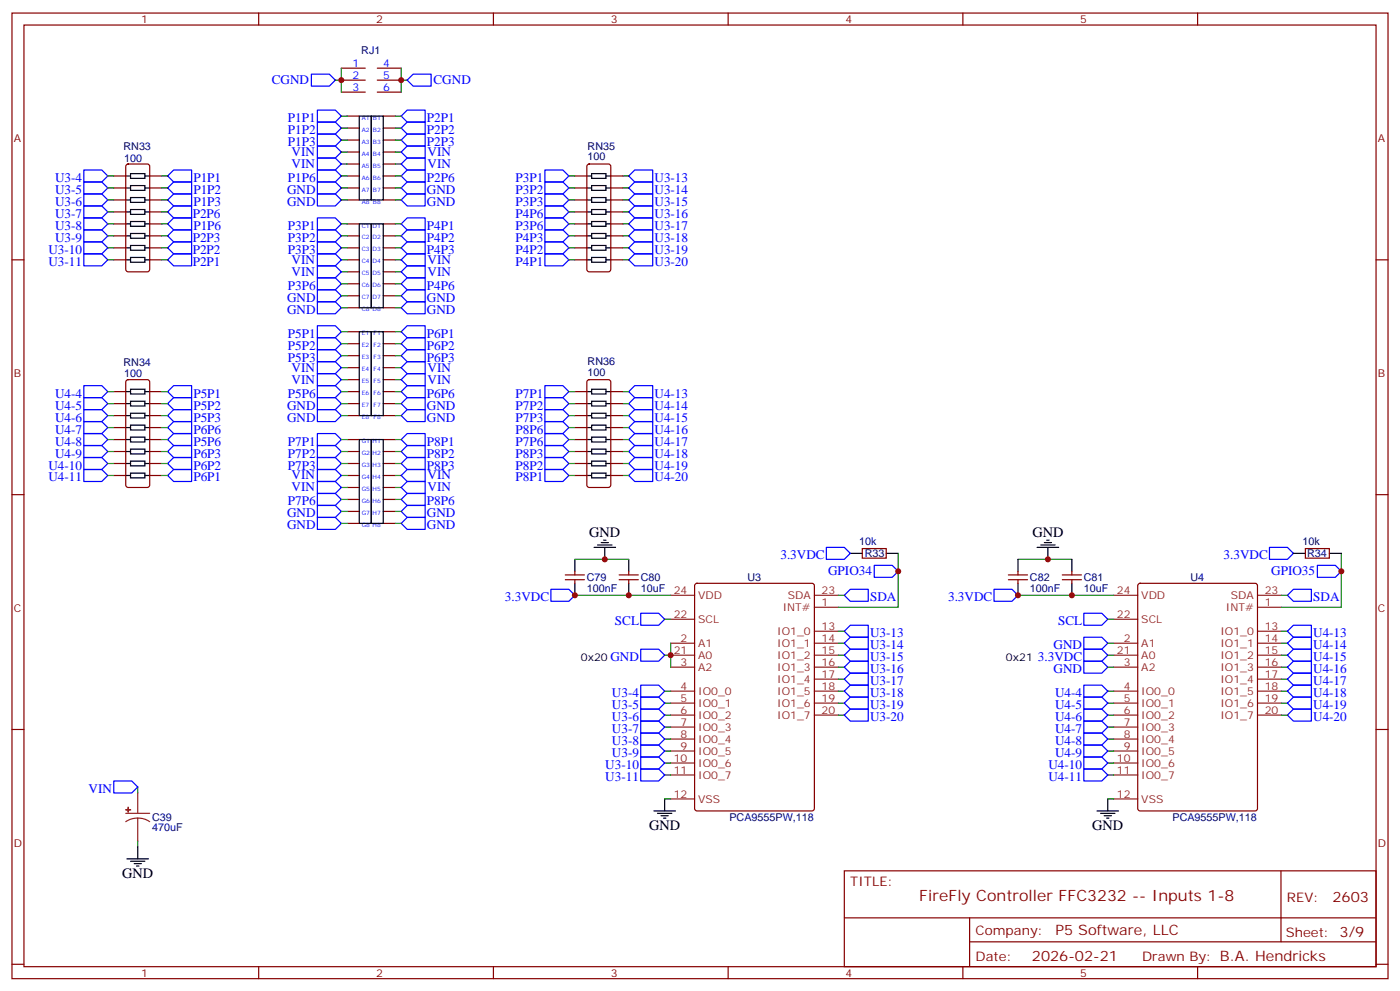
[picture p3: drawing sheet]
<svg xmlns="http://www.w3.org/2000/svg" width="412mm" height="292mm" viewBox="0 0 412 292" stroke-linecap="round" stroke-linejoin="round" font-family="sans-serif">
<g fill="none" stroke="#870000" stroke-width=".35">
<path d="M3.5 3.8h405.4v284.4h-405.4zM7.1 7.4h398.2v277.3h-398.2zM76.2 3.8v3.6M145.3 3.8v3.6M214.5 3.8v3.6M283.6 3.8v3.6M352.8 3.8v3.6M100.5 20.1h7.1M100.5 23.6h7.1M100.5 27.1h7.1M102.3 37.7h3.5M102.3 34.2h3.5"/>
<path d="M111.1 20.1h7.1M111.1 23.6h7.1M111.1 27.1h7.1M112.9 37.7h3.5M112.9 34.2h3.5M33.5 58.9h3.5M33.5 55.4h3.5M33.5 51.8h3.5M37.3 48.5l.4-.2h5.7l.5 .2 .2 .5v30.3l-.2 .5-.5 .2h-5.7l-.5-.2-.2-.5v-30.3zM44.1 58.9h3.5M44.1 55.4h3.5M44.1 51.8h3.5"/>
<path d="M102.3 58.9h3.5M102.3 55.4h3.5M102.3 51.8h3.5M102.3 48.3h3.5M102.3 44.8h3.5M102.3 41.2h3.5M112.9 58.9h3.5M112.9 55.4h3.5M112.9 51.8h3.5M112.9 48.3h3.5M112.9 44.8h3.5M112.9 41.2h3.5"/>
<path d="M169.3 58.9h3.6M169.3 55.4h3.6M169.3 51.8h3.6M173.1 48.5l.5-.2h5.6l.5 .2 .2 .5v30.3l-.2 .5-.5 .2h-5.6l-.5-.2-.2-.5v-30.3zM179.9 58.9h3.5M179.9 55.4h3.5M179.9 51.8h3.5M3.5 76.5h3.6M33.5 76.5h3.5M33.5 73h3.5M33.5 69.5h3.5M33.5 65.9h3.5"/>
<path d="M33.5 62.4h3.5M44.1 76.5h3.5M44.1 73h3.5M44.1 69.5h3.5M44.1 65.9h3.5M44.1 62.4h3.5M102.3 76.5h3.5M102.3 73h3.5M102.3 69.5h3.5M102.3 65.9h3.5M112.9 76.5h3.5M112.9 73h3.5"/>
<path d="M112.9 69.5h3.5M112.9 65.9h3.5M169.3 76.5h3.6M169.3 73h3.6M169.3 69.5h3.6M169.3 65.9h3.6M169.3 62.4h3.6M179.9 76.5h3.5M179.9 73h3.5M179.9 69.5h3.5M179.9 65.9h3.5M179.9 62.4h3.5"/>
<path d="M405.3 76.5h3.6M102.3 90.6h3.5M102.3 87.1h3.5M102.3 83.6h3.5M102.3 80h3.5M102.3 97.7h3.5M112.9 90.6h3.5M112.9 87.1h3.5M112.9 83.6h3.5M112.9 80h3.5M112.9 97.7h3.5M33.5 118.9h3.5"/>
<path d="M33.5 115.3h3.5M37.3 112l.4-.2h5.7l.5 .2 .2 .5v30.3l-.2 .5-.5 .2h-5.7l-.5-.2-.2-.5v-30.3zM44.1 118.9h3.5M44.1 115.3h3.5M102.3 118.9h3.5M102.3 115.3h3.5M102.3 111.8h3.5M102.3 108.3h3.5M102.3 104.7h3.5M102.3 101.2h3.5M112.9 118.9h3.5M112.9 115.3h3.5"/>
<path d="M112.9 111.8h3.5M112.9 108.3h3.5M112.9 104.7h3.5M112.9 101.2h3.5M169.3 118.9h3.6M169.3 115.3h3.6M173.1 112l.5-.2h5.6l.5 .2 .2 .5v30.3l-.2 .5-.5 .2h-5.6l-.5-.2-.2-.5v-30.3zM179.9 118.9h3.5M179.9 115.3h3.5M33.5 122.4h3.5M33.5 136.5h3.5M33.5 133h3.5"/>
<path d="M33.5 129.4h3.5M33.5 125.9h3.5M44.1 122.4h3.5M44.1 136.5h3.5M44.1 133h3.5M44.1 129.4h3.5M44.1 125.9h3.5M102.3 122.4h3.5M102.3 136.5h3.5M102.3 133h3.5M102.3 129.4h3.5M112.9 122.4h3.5"/>
<path d="M112.9 136.5h3.5M112.9 133h3.5M112.9 129.4h3.5M169.3 122.4h3.6M169.3 136.5h3.6M169.3 133h3.6M169.3 129.4h3.6M169.3 125.9h3.6M179.9 122.4h3.5M179.9 136.5h3.5M179.9 133h3.5M179.9 129.4h3.5"/>
<path d="M179.9 125.9h3.5M3.5 145.7h3.6M33.5 140h3.5M44.1 140h3.5M102.3 154.1h3.5M102.3 150.6h3.5M102.3 147.1h3.5M102.3 143.5h3.5M102.3 140h3.5M112.9 154.1h3.5M112.9 150.6h3.5M112.9 147.1h3.5"/>
<path d="M112.9 143.5h3.5M112.9 140h3.5M169.3 140h3.6M179.9 140h3.5M405.3 145.7h3.6M166.5 169.3h5.7M166.5 170.7h5.7M169.3 168.2v1.1M169.3 170.7v1.1M182.4 169.3h5.6M182.4 170.7h5.6M185.2 168.2v1.1"/>
<path d="M185.2 170.7v1.1M204.8 172l.5-.2h33.9l.6 .4 .1 65.9-.5 .6-34.1 .1-.6-.5-.1-65.8zM254 161.5h7.1v2.9h-7.1zM297 169.3h5.7M297 170.7h5.7M299.9 168.2v1.1M299.9 170.7v1.1M312.9 169.3h5.7M312.9 170.7h5.7M315.7 168.2v1.1M315.7 170.7v1.1M335.4 172l.4-.2h33.9l.7 .4v65.9l-.4 .6-34.2 .1-.6-.5-.1-65.8z"/>
<path d="M384.5 161.5h7.1v2.9h-7.1zM3.5 214.8h3.6M405.3 214.8h3.6M248.7 256.4h156.6v28.3h-156.6zM377.3 256.5v20.8M248.7 270.3h156.5M285.6 277.3h119.6M285.6 270.3v14.1M3.5 284h3.6M76.2 284.7v3.5M145.3 284.7v3.5M214.5 284.7v3.5"/>
<path d="M283.6 284.7v3.5M352.8 284.7v3.5M405.3 284h3.6"/>
</g>
<g fill="none" stroke="#8c2424" stroke-width=".35">
<path d="M197.6 175.3h7M239.9 175.3h7M239.9 178.8h7M328.1 175.3h7M370.4 175.3h7.1M370.4 178.8h7.1M197.6 182.4h7M197.6 189.4h7M197.6 192.9h7M197.6 196.5h7M239.9 189.4h7M239.9 192.9h7"/>
<path d="M239.9 196.5h7M239.9 185.9h7M239.9 200h7M328.1 182.4h7M328.1 189.4h7M328.1 192.9h7M328.1 196.5h7M370.4 189.4h7.1M370.4 192.9h7.1M370.4 196.5h7.1M370.4 185.9h7.1M370.4 200h7.1"/>
<path d="M197.6 203.5h7M197.6 207h7M197.6 210.6h7M197.6 214.1h7M197.6 217.6h7M239.9 203.5h7M239.9 207h7M239.9 210.6h7M328.1 203.5h7M328.1 207h7M328.1 210.6h7M328.1 214.1h7"/>
<path d="M328.1 217.6h7M370.4 203.5h7.1M370.4 207h7.1M370.4 210.6h7.1M37 239.5h7.1M40.6 233.5v6M197.6 221.2h7M197.6 224.7h7M197.6 228.2h7M197.6 235.3h7M328.1 221.2h7M328.1 224.7h7"/>
<path d="M328.1 228.2h7M328.1 235.3h7M40.6 240.9l1.8 .2 1.7 .9M40.6 240.9l-1.9 .3-1.7 .8M40.6 240.9v6.7"/>
</g>
<g fill="none" stroke="#000" stroke-width=".35">
<path d="M105.8 34.2h3.6v24.7h-3.6zM109.4 34.2h3.5v24.7h-3.5zM37 58.9h1.5M37 55.4h1.5M37 51.8h1.5M38.5 58.2h4.2v1.4h-4.2zM38.5 54.6h4.2v1.5h-4.2zM38.5 51.1h4.2v1.4h-4.2zM42.7 58.9h1.4M42.7 55.4h1.4M42.7 51.8h1.4M172.9 58.9h1.4"/>
<path d="M172.9 55.4h1.4M172.9 51.8h1.4M174.3 58.2h4.2v1.4h-4.2zM174.3 54.6h4.2v1.5h-4.2zM174.3 51.1h4.2v1.4h-4.2zM178.5 58.9h1.4M178.5 55.4h1.4M178.5 51.8h1.4M37 62.4h1.5M37 65.9h1.5M37 69.5h1.5M37 73h1.5"/>
<path d="M37 76.5h1.5M38.5 61.7h4.2v1.4h-4.2zM38.5 65.2h4.2v1.4h-4.2zM38.5 68.8h4.2v1.4h-4.2zM38.5 72.3h4.2v1.4h-4.2zM38.5 75.8h4.2v1.4h-4.2zM42.7 62.4h1.4M42.7 65.9h1.4M42.7 69.5h1.4M42.7 73h1.4M42.7 76.5h1.4M105.8 65.9h3.6v24.7h-3.6z"/>
<path d="M109.4 65.9h3.5v24.7h-3.5zM172.9 62.4h1.4M172.9 65.9h1.4M172.9 69.5h1.4M172.9 73h1.4M172.9 76.5h1.4M174.3 65.2h4.2v1.4h-4.2zM174.3 68.8h4.2v1.4h-4.2zM174.3 72.3h4.2v1.4h-4.2zM174.3 75.8h4.2v1.4h-4.2zM174.3 61.7h4.2v1.4h-4.2zM178.5 62.4h1.4"/>
<path d="M178.5 65.9h1.4M178.5 69.5h1.4M178.5 73h1.4M178.5 76.5h1.4M105.8 97.7h3.6v24.7h-3.6zM109.4 97.7h3.5v24.7h-3.5zM37 118.9h1.5M37 115.3h1.5M38.5 118.1h4.2v1.5h-4.2zM38.5 114.6h4.2v1.4h-4.2zM42.7 118.9h1.4M42.7 115.3h1.4"/>
<path d="M172.9 118.9h1.4M172.9 115.3h1.4M174.3 118.1h4.2v1.5h-4.2zM174.3 114.6h4.2v1.4h-4.2zM178.5 118.9h1.4M178.5 115.3h1.4M37 125.9h1.5M37 122.4h1.5M37 129.4h1.5M37 133h1.5M37 136.5h1.5M38.5 125.2h4.2v1.4h-4.2z"/>
<path d="M38.5 121.7h4.2v1.4h-4.2zM38.5 128.7h4.2v1.4h-4.2zM38.5 132.3h4.2v1.4h-4.2zM38.5 135.8h4.2v1.4h-4.2zM38.5 139.3h4.2v1.4h-4.2zM42.7 125.9h1.4M42.7 122.4h1.4M42.7 129.4h1.4M42.7 133h1.4M42.7 136.5h1.4M105.8 129.4h3.6v24.7h-3.6zM109.4 129.4h3.5v24.7h-3.5z"/>
<path d="M172.9 125.9h1.4M172.9 122.4h1.4M172.9 129.4h1.4M172.9 133h1.4M172.9 136.5h1.4M174.3 128.7h4.2v1.4h-4.2zM174.3 132.3h4.2v1.4h-4.2zM174.3 135.8h4.2v1.4h-4.2zM174.3 139.3h4.2v1.4h-4.2zM174.3 125.2h4.2v1.4h-4.2zM174.3 121.7h4.2v1.4h-4.2zM178.5 125.9h1.4"/>
<path d="M178.5 122.4h1.4M178.5 129.4h1.4M178.5 133h1.4M178.5 136.5h1.4M37 140h1.5M42.7 140h1.4M172.9 140h1.4M177.1 159.8h2.1M177.8 159.1h.7M178.5 140h1.4M307.6 159.8h2.1M308.3 159.1h.7"/>
<path d="M169.3 164.7v3.5M169.3 171.8v3.5M175 161.2h6.3M176 160.5h4.3M178.2 161.2v3.5M185.2 164.7v3.5M185.2 171.8v3.5M250.5 162.9h3.5M261.1 162.9h3.5M299.9 164.7v3.5M299.9 171.8v3.5M305.5 161.2h6.4"/>
<path d="M306.6 160.5h4.2M308.7 161.2v3.5M315.7 164.7v3.5M315.7 171.8v3.5M381 162.9h3.5M391.6 162.9h3.5M192.6 238.8h6.4M193.7 239.5h4.2M195.8 235.3v3.5M323.1 238.8h6.4M324.2 239.5h4.2M326.3 235.3v3.5"/>
<path d="M37.4 252.9h6.3M38.5 253.6h4.2M39.5 254.3h2.1M40.2 255h.7M40.6 249.4v3.5M194.7 240.2h2.1M195.4 240.9h.7M325.3 240.2h2.1M326 240.9h.7"/>
</g>
<g fill="none" stroke="#008700" stroke-width=".35">
<path d="M98.8 23.6h1.7M100.5 20.1v7M100.5 34.2h1.8M100.5 37.7h1.8M116.4 34.2h1.8M116.4 37.7h1.8M118.2 20.1v7M118.2 23.6h1.7M31.7 51.8h1.8M31.7 55.4h1.8M31.7 58.9h1.8M47.6 51.8h1.8"/>
<path d="M47.6 55.4h1.8M47.6 58.9h1.8M100.5 41.2h1.8M100.5 48.3h1.8M100.5 51.8h1.8M100.5 55.4h1.8M100.5 58.9h1.8M100.5 44.8h1.8M116.4 41.2h1.8M116.4 48.3h1.8M116.4 51.8h1.8M116.4 55.4h1.8"/>
<path d="M116.4 58.9h1.8M116.4 44.8h1.8M167.6 51.8h1.7M167.6 55.4h1.7M167.6 58.9h1.7M183.4 51.8h1.8M183.4 55.4h1.8M183.4 58.9h1.8M31.7 62.4h1.8M31.7 65.9h1.8M31.7 69.5h1.8M31.7 73h1.8"/>
<path d="M31.7 76.5h1.8M47.6 62.4h1.8M47.6 65.9h1.8M47.6 69.5h1.8M47.6 73h1.8M47.6 76.5h1.8M100.5 65.9h1.8M100.5 69.5h1.8M100.5 73h1.8M100.5 76.5h1.8M116.4 65.9h1.8M116.4 69.5h1.8"/>
<path d="M116.4 73h1.8M116.4 76.5h1.8M167.6 62.4h1.7M167.6 65.9h1.7M167.6 69.5h1.7M167.6 73h1.7M167.6 76.5h1.7M183.4 62.4h1.8M183.4 65.9h1.8M183.4 69.5h1.8M183.4 73h1.8M183.4 76.5h1.8"/>
<path d="M100.5 80h1.8M100.5 83.6h1.8M100.5 87.1h1.8M100.5 90.6h1.8M100.5 97.7h1.8M116.4 80h1.8M116.4 83.6h1.8M116.4 87.1h1.8M116.4 90.6h1.8M116.4 97.7h1.8M31.7 115.3h1.8M31.7 118.9h1.8"/>
<path d="M47.6 115.3h1.8M47.6 118.9h1.8M100.5 101.2h1.8M100.5 104.7h1.8M100.5 108.3h1.8M100.5 111.8h1.8M100.5 115.3h1.8M100.5 118.9h1.8M116.4 101.2h1.8M116.4 104.7h1.8M116.4 108.3h1.8M116.4 111.8h1.8"/>
<path d="M116.4 115.3h1.8M116.4 118.9h1.8M167.6 115.3h1.7M167.6 118.9h1.7M183.4 115.3h1.8M183.4 118.9h1.8M31.7 122.4h1.8M31.7 129.4h1.8M31.7 133h1.8M31.7 136.5h1.8M31.7 125.9h1.8M47.6 122.4h1.8"/>
<path d="M47.6 129.4h1.8M47.6 133h1.8M47.6 136.5h1.8M47.6 125.9h1.8M100.5 122.4h1.8M100.5 129.4h1.8M100.5 133h1.8M100.5 136.5h1.8M116.4 122.4h1.8M116.4 129.4h1.8M116.4 133h1.8M116.4 136.5h1.8"/>
<path d="M167.6 122.4h1.7M167.6 129.4h1.7M167.6 133h1.7M167.6 136.5h1.7M167.6 125.9h1.7M183.4 122.4h1.8M183.4 129.4h1.8M183.4 133h1.8M183.4 136.5h1.8M183.4 125.9h1.8M31.7 140h1.8M47.6 140h1.8"/>
<path d="M100.5 140h1.8M100.5 143.5h1.8M100.5 147.1h1.8M100.5 150.6h1.8M100.5 154.1h1.8M116.4 140h1.8M116.4 143.5h1.8M116.4 147.1h1.8M116.4 150.6h1.8M116.4 154.1h1.8M167.6 140h1.7M183.4 140h1.8"/>
<path d="M169.3 164.7h15.9M169.3 175.3h28.3M246.9 175.3h1.8M264.6 162.9v15.9h-17.7M299.9 164.7h15.8M299.9 175.3h28.2M377.5 175.3h1.7M395.1 162.9v15.9h-17.6M195.8 192.9h1.8M195.8 182.4h1.8M197.6 189.4v7.1M246.9 189.4h1.8"/>
<path d="M246.9 192.9h1.8M246.9 196.5h1.8M246.9 200h1.8M246.9 185.9h1.8M326.3 189.4h1.8M326.3 192.9h1.8M326.3 196.5h1.8M326.3 182.4h1.8M377.5 189.4h1.7M377.5 192.9h1.7M377.5 196.5h1.7M377.5 200h1.7"/>
<path d="M377.5 185.9h1.7M195.8 203.5h1.8M195.8 207h1.8M195.8 210.6h1.8M195.8 214.1h1.8M195.8 217.6h1.8M246.9 203.5h1.8M246.9 207h1.8M246.9 210.6h1.8M326.3 203.5h1.8M326.3 207h1.8M326.3 210.6h1.8"/>
<path d="M326.3 214.1h1.8M326.3 217.6h1.8M377.5 203.5h1.7M377.5 207h1.7M377.5 210.6h1.7M40.6 231.7v1.8M195.8 221.2h1.8M195.8 224.7h1.8M195.8 228.2h1.8M195.8 235.3h1.8M326.3 221.2h1.8M326.3 224.7h1.8"/>
<path d="M326.3 228.2h1.8M326.3 235.3h1.8M40.6 247.6v1.8"/>
</g>
<g fill="none" stroke="#00f" stroke-width=".35">
<path d="M91.7 21.8h5.3l1.8 1.8-1.8 1.8h-5.3zM93.5 32.4h5.3l1.7 1.8-1.7 1.7h-5.3zM93.5 35.9h5.3l1.7 1.8-1.7 1.8h-5.3zM93.5 39.5h5.3l1.7 1.7-1.7 1.8h-5.3zM119.9 39.5h5.3v3.5h-5.3l-1.7-1.8zM119.9 35.9h5.3v3.6h-5.3l-1.7-1.8zM119.9 32.4h5.3v3.5h-5.3l-1.7-1.7zM119.9 23.6l1.8-1.8h5.3v3.6h-5.3zM24.7 50.1h5.3l1.7 1.7-1.7 1.8h-5.3zM24.7 53.6h5.3l1.7 1.8-1.7 1.7h-5.3zM24.7 57.1h5.3l1.7 1.8-1.7 1.7h-5.3zM51.2 57.1h5.2v3.5h-5.2l-1.8-1.7z"/>
<path d="M51.2 53.6h5.2v3.5h-5.2l-1.8-1.7zM51.2 50.1h5.2v3.5h-5.2l-1.8-1.8zM93.5 53.6h5.3l1.7 1.8-1.7 1.7h-5.3zM93.5 57.1h5.3l1.7 1.8-1.7 1.7h-5.3zM93.5 50.1h5.3l1.7 1.7-1.7 1.8h-5.3zM93.5 43h5.3l1.7 1.8-1.7 1.7h-5.3zM93.5 46.5h5.3l1.7 1.8-1.7 1.8h-5.3zM119.9 53.6h5.3v3.5h-5.3l-1.7-1.7zM119.9 57.1h5.3v3.5h-5.3l-1.7-1.7zM119.9 50.1h5.3v3.5h-5.3l-1.7-1.8zM119.9 43h5.3v3.5h-5.3l-1.7-1.7zM119.9 46.5h5.3v3.6h-5.3l-1.7-1.8z"/>
<path d="M160.5 57.1h5.3l1.8 1.8-1.8 1.7h-5.3zM160.5 53.6h5.3l1.8 1.8-1.8 1.7h-5.3zM160.5 50.1h5.3l1.8 1.7-1.8 1.8h-5.3zM187 50.1h5.3v3.5h-5.3l-1.8-1.8zM187 53.6h5.3v3.5h-5.3l-1.8-1.7zM187 57.1h5.3v3.5h-5.3l-1.8-1.7zM24.7 60.6h5.3l1.7 1.8-1.7 1.8h-5.3zM24.7 64.2h5.3l1.7 1.7-1.7 1.8h-5.3zM24.7 67.7h5.3l1.7 1.8-1.7 1.7h-5.3zM24.7 71.2h5.3l1.7 1.8-1.7 1.8h-5.3zM24.7 74.8h5.3l1.7 1.7-1.7 1.8h-5.3zM51.2 64.2h5.2v3.5h-5.2l-1.8-1.8z"/>
<path d="M51.2 74.8h5.2v3.5h-5.2l-1.8-1.8zM51.2 71.2h5.2v3.6h-5.2l-1.8-1.8zM51.2 67.7h5.2v3.5h-5.2l-1.8-1.7zM51.2 60.6h5.2v3.6h-5.2l-1.8-1.8zM93.5 64.2h5.3l1.7 1.7-1.7 1.8h-5.3zM93.5 67.7h5.3l1.7 1.8-1.7 1.7h-5.3zM93.5 71.2h5.3l1.7 1.8-1.7 1.8h-5.3zM93.5 74.8h5.3l1.7 1.7-1.7 1.8h-5.3zM93.5 78.3h5.3l1.7 1.7-1.7 1.8h-5.3zM119.9 67.7h5.3v3.5h-5.3l-1.7-1.7zM119.9 71.2h5.3v3.6h-5.3l-1.7-1.8zM119.9 64.2h5.3v3.5h-5.3l-1.7-1.8z"/>
<path d="M119.9 74.8h5.3v3.5h-5.3l-1.7-1.8zM119.9 78.3h5.3v3.5h-5.3l-1.7-1.8zM160.5 64.2h5.3l1.8 1.7-1.8 1.8h-5.3zM160.5 74.8h5.3l1.8 1.7-1.8 1.8h-5.3zM160.5 71.2h5.3l1.8 1.8-1.8 1.8h-5.3zM160.5 67.7h5.3l1.8 1.8-1.8 1.7h-5.3zM160.5 60.6h5.3l1.8 1.8-1.8 1.8h-5.3zM187 60.6h5.3v3.6h-5.3l-1.8-1.8zM187 64.2h5.3v3.5h-5.3l-1.8-1.8zM187 67.7h5.3v3.5h-5.3l-1.8-1.7zM187 71.2h5.3v3.6h-5.3l-1.8-1.8zM187 74.8h5.3v3.5h-5.3l-1.8-1.8z"/>
<path d="M93.5 88.9h5.3l1.7 1.7-1.7 1.8h-5.3zM93.5 85.3h5.3l1.7 1.8-1.7 1.8h-5.3zM93.5 81.8h5.3l1.7 1.8-1.7 1.7h-5.3zM93.5 95.9h5.3l1.7 1.8-1.7 1.7h-5.3zM93.5 99.4h5.3l1.7 1.8-1.7 1.8h-5.3zM119.9 85.3h5.3v3.6h-5.3l-1.7-1.8zM119.9 88.9h5.3v3.5h-5.3l-1.7-1.8zM119.9 99.4h5.3v3.6h-5.3l-1.7-1.8zM119.9 95.9h5.3v3.5h-5.3l-1.7-1.7zM119.9 81.8h5.3v3.5h-5.3l-1.7-1.7zM24.7 113.6h5.3l1.7 1.7-1.7 1.8h-5.3zM24.7 117.1h5.3l1.7 1.8-1.7 1.7h-5.3z"/>
<path d="M51.2 113.6h5.2v3.5h-5.2l-1.8-1.8zM51.2 117.1h5.2v3.5h-5.2l-1.8-1.7zM93.5 117.1h5.3l1.7 1.8-1.7 1.7h-5.3zM93.5 103h5.3l1.7 1.7-1.7 1.8h-5.3zM93.5 113.6h5.3l1.7 1.7-1.7 1.8h-5.3zM93.5 106.5h5.3l1.7 1.8-1.7 1.7h-5.3zM93.5 110h5.3l1.7 1.8-1.7 1.8h-5.3zM119.9 117.1h5.3v3.5h-5.3l-1.7-1.7zM119.9 113.6h5.3v3.5h-5.3l-1.7-1.8zM119.9 103h5.3v3.5h-5.3l-1.7-1.8zM119.9 106.5h5.3v3.5h-5.3l-1.7-1.7zM119.9 110h5.3v3.6h-5.3l-1.7-1.8z"/>
<path d="M160.5 113.6h5.3l1.8 1.7-1.8 1.8h-5.3zM160.5 117.1h5.3l1.8 1.8-1.8 1.7h-5.3zM187 113.6h5.3v3.5h-5.3l-1.8-1.8zM187 117.1h5.3v3.5h-5.3l-1.8-1.7zM24.7 120.6h5.3l1.7 1.8-1.7 1.7h-5.3zM24.7 124.1h5.3l1.7 1.8-1.7 1.8h-5.3zM24.7 127.7h5.3l1.7 1.7-1.7 1.8h-5.3zM24.7 131.2h5.3l1.7 1.8-1.7 1.7h-5.3zM24.7 134.7h5.3l1.7 1.8-1.7 1.8h-5.3zM24.7 138.3h5.3l1.7 1.7-1.7 1.8h-5.3zM51.2 120.6h5.2v3.5h-5.2l-1.8-1.7zM51.2 127.7h5.2v3.5h-5.2l-1.8-1.8z"/>
<path d="M51.2 138.3h5.2v3.5h-5.2l-1.8-1.8zM51.2 134.7h5.2v3.6h-5.2l-1.8-1.8zM51.2 131.2h5.2v3.5h-5.2l-1.8-1.7zM51.2 124.1h5.2v3.6h-5.2l-1.8-1.8zM93.5 120.6h5.3l1.7 1.8-1.7 1.7h-5.3zM93.5 127.7h5.3l1.7 1.7-1.7 1.8h-5.3zM93.5 131.2h5.3l1.7 1.8-1.7 1.7h-5.3zM93.5 134.7h5.3l1.7 1.8-1.7 1.8h-5.3zM93.5 138.3h5.3l1.7 1.7-1.7 1.8h-5.3zM119.9 120.6h5.3v3.5h-5.3l-1.7-1.7zM119.9 134.7h5.3v3.6h-5.3l-1.7-1.8zM119.9 131.2h5.3v3.5h-5.3l-1.7-1.7z"/>
<path d="M119.9 127.7h5.3v3.5h-5.3l-1.7-1.8zM119.9 138.3h5.3v3.5h-5.3l-1.7-1.8zM160.5 120.6h5.3l1.8 1.8-1.8 1.7h-5.3zM160.5 127.7h5.3l1.8 1.7-1.8 1.8h-5.3zM160.5 138.3h5.3l1.8 1.7-1.8 1.8h-5.3zM160.5 134.7h5.3l1.8 1.8-1.8 1.8h-5.3zM160.5 131.2h5.3l1.8 1.8-1.8 1.7h-5.3zM160.5 124.1h5.3l1.8 1.8-1.8 1.8h-5.3zM187 120.6h5.3v3.5h-5.3l-1.8-1.7zM187 124.1h5.3v3.6h-5.3l-1.8-1.8zM187 127.7h5.3v3.5h-5.3l-1.8-1.8zM187 131.2h5.3v3.5h-5.3l-1.8-1.7z"/>
<path d="M187 134.7h5.3v3.6h-5.3l-1.8-1.8zM187 138.3h5.3v3.5h-5.3l-1.8-1.8zM93.5 152.4h5.3l1.7 1.7-1.7 1.8h-5.3zM93.5 148.8h5.3l1.7 1.8-1.7 1.8h-5.3zM93.5 145.3h5.3l1.7 1.8-1.7 1.7h-5.3zM93.5 141.8h5.3l1.7 1.7-1.7 1.8h-5.3zM119.9 148.8h5.3v3.6h-5.3l-1.7-1.8zM119.9 152.4h5.3v3.5h-5.3l-1.7-1.8zM119.9 145.3h5.3v3.5h-5.3l-1.7-1.7zM119.9 141.8h5.3v3.5h-5.3l-1.7-1.8zM162.3 173.5h5.3l1.7 1.8-1.7 1.8h-5.3zM243.4 161.2h5.3l1.8 1.7-1.8 1.8h-5.3z"/>
<path d="M250.5 173.5h5.3v3.6h-5.3l-1.8-1.8zM257.5 166.5h5.3l1.8 1.7-1.8 1.8h-5.3zM292.8 173.5h5.3l1.8 1.8-1.8 1.8h-5.3zM373.9 161.2h5.3l1.8 1.7-1.8 1.8h-5.3zM381 173.5h5.3v3.6h-5.3l-1.8-1.8zM388.1 166.5h5.2l1.8 1.7-1.8 1.8h-5.2zM188.7 180.6h5.3l1.8 1.8-1.8 1.7h-5.3zM188.7 191.2h5.3l1.8 1.7-1.8 1.8h-5.3zM248.7 196.5l1.8-1.8h5.3v3.5h-5.3zM250.5 184.1h5.3v3.5h-5.3l-1.8-1.7zM250.5 187.6h5.3v3.6h-5.3l-1.8-1.8zM250.5 191.2h5.3v3.5h-5.3l-1.8-1.8z"/>
<path d="M250.5 198.2h5.3v3.6h-5.3l-1.8-1.8zM319.3 180.6h5.3l1.7 1.8-1.7 1.7h-5.3zM319.3 191.2h5.3l1.7 1.7-1.7 1.8h-5.3zM319.3 187.6h5.3l1.7 1.8-1.7 1.8h-5.3zM319.3 194.7h5.3l1.7 1.8-1.7 1.7h-5.3zM381 184.1h5.3v3.5h-5.3l-1.8-1.7zM381 187.6h5.3v3.6h-5.3l-1.8-1.8zM381 191.2h5.3v3.5h-5.3l-1.8-1.8zM381 194.7h5.3v3.5h-5.3l-1.8-1.7zM381 198.2h5.3v3.6h-5.3l-1.8-1.8zM188.7 201.8h5.3l1.8 1.7-1.8 1.8h-5.3zM188.7 205.3h5.3l1.8 1.7-1.8 1.8h-5.3z"/>
<path d="M188.7 208.8h5.3l1.8 1.8-1.8 1.7h-5.3zM188.7 212.3h5.3l1.8 1.8-1.8 1.8h-5.3zM188.7 215.9h5.3l1.8 1.7-1.8 1.8h-5.3zM188.7 219.4h5.3l1.8 1.8-1.8 1.7h-5.3zM250.5 201.8h5.3v3.5h-5.3l-1.8-1.8zM250.5 205.3h5.3v3.5h-5.3l-1.8-1.8zM250.5 208.8h5.3v3.5h-5.3l-1.8-1.7zM319.3 201.8h5.3l1.7 1.7-1.7 1.8h-5.3zM319.3 205.3h5.3l1.7 1.7-1.7 1.8h-5.3zM319.3 208.8h5.3l1.7 1.8-1.7 1.7h-5.3zM319.3 212.3h5.3l1.7 1.8-1.7 1.8h-5.3zM319.3 215.9h5.3l1.7 1.7-1.7 1.8h-5.3z"/>
<path d="M319.3 219.4h5.3l1.7 1.8-1.7 1.7h-5.3zM381 201.8h5.3v3.5h-5.3l-1.8-1.8zM381 205.3h5.3v3.5h-5.3l-1.8-1.8zM381 208.8h5.3v3.5h-5.3l-1.8-1.7zM33.5 230h5.3l1.8 1.7-1.8 1.8h-5.3zM188.7 222.9h5.3l1.8 1.8-1.8 1.7h-5.3zM188.7 226.4h5.3l1.8 1.8-1.8 1.8h-5.3zM319.3 222.9h5.3l1.7 1.8-1.7 1.7h-5.3zM319.3 226.4h5.3l1.7 1.8-1.7 1.8h-5.3z"/>
</g>
<g fill="#8c2424" stroke="#8c2424" stroke-width=".35">
<path d="M37 238.4l1.5 .1z"/>
<path d="M37.7 237.7l.1 1.4z"/>
</g>
<g fill="#c00">
<circle cx="118.2" cy="23.6" r=".88"/>
<circle cx="100.5" cy="23.6" r=".88"/>
<circle cx="178.2" cy="164.7" r=".88"/>
<circle cx="185.2" cy="175.3" r=".88"/>
<circle cx="169.3" cy="175.3" r=".88"/>
<circle cx="299.9" cy="175.3" r=".88"/>
<circle cx="315.7" cy="175.3" r=".88"/>
<circle cx="308.7" cy="164.7" r=".88"/>
<circle cx="197.6" cy="192.9" r=".88"/>
<circle cx="264.6" cy="168.2" r=".88"/>
<circle cx="395.1" cy="168.2" r=".88"/>
</g>
<text font-size="4.6" fill="#800" x="270.8" y="265.5">FireFly Controller FFC3232 -- Inputs 1-8</text>
<g font-size="4.2">
<text x="173.6" y="158">GND</text>
<text x="304.1" y="158">GND</text>
<text x="191.2" y="244.4">GND</text>
<text x="321.7" y="244.4">GND</text>
<text x="36" y="258.6">GND</text>
</g>
<g font-size="4.2" fill="#800">
<text x="392.5" y="265.7">2603</text>
<text x="310.9" y="275.3">P5 Software, LLC</text>
<text x="304" y="283.1">2026-02-21</text>
</g>
<g font-size="3.9" fill="#00f">
<text x="80.1" y="24.8">CGND</text>
<text x="127.7" y="24.8">CGND</text>
<text x="84.8" y="35.9">P1P1</text>
<text x="125.8" y="35.9">P2P1</text>
<text x="84.8" y="39.5">P1P2</text>
<text x="125.8" y="39.5">P2P2</text>
<text x="84.8" y="43">P1P3</text>
<text x="85.9" y="45.9">VIN</text>
<text x="125.8" y="43">P2P3</text>
<text x="125.9" y="45.9">VIN</text>
<text x="16.2" y="53.6">U3-4</text>
<text x="57" y="53.6">P1P1</text>
<text x="84.8" y="53.6">P1P6</text>
<text x="85.9" y="49.5">VIN</text>
<text x="125.8" y="53.6">P2P6</text>
<text x="125.9" y="49.5">VIN</text>
<text x="151.8" y="53.6">P3P1</text>
<text x="192.8" y="53.6">U3-13</text>
<text x="16.2" y="57.1">U3-5</text>
<text x="57" y="57.1">P1P2</text>
<text x="84.6" y="57.1">GND</text>
<text x="125.8" y="57.1">GND</text>
<text x="151.8" y="57.1">P3P2</text>
<text x="192.8" y="57.1">U3-14</text>
<text x="16.2" y="60.6">U3-6</text>
<text x="16.2" y="64.2">U3-7</text>
<text x="56.8" y="64.2">P2P6</text>
<text x="57" y="60.6">P1P3</text>
<text x="84.6" y="60.6">GND</text>
<text x="125.8" y="60.6">GND</text>
<text x="151.8" y="60.6">P3P3</text>
<text x="151.8" y="64.2">P4P6</text>
<text x="192.8" y="60.6">U3-15</text>
<text x="192.8" y="64.2">U3-16</text>
<text x="16.2" y="67.7">U3-8</text>
<text x="16.2" y="71.2">U3-9</text>
<text x="56.8" y="71.2">P2P3</text>
<text x="57" y="67.7">P1P6</text>
<text x="84.8" y="67.7">P3P1</text>
<text x="84.8" y="71.2">P3P2</text>
<text x="125.8" y="71.2">P4P2</text>
<text x="125.8" y="67.7">P4P1</text>
<text x="151.8" y="67.7">P3P6</text>
<text x="151.8" y="71.2">P4P3</text>
<text x="192.8" y="67.7">U3-17</text>
<text x="192.8" y="71.2">U3-18</text>
<text x="14.3" y="74.8">U3-10</text>
<text x="56.8" y="74.8">P2P2</text>
<text x="84.8" y="74.8">P3P3</text>
<text x="85.9" y="77.7">VIN</text>
<text x="125.8" y="74.8">P4P3</text>
<text x="125.9" y="77.7">VIN</text>
<text x="151.8" y="74.8">P4P2</text>
<text x="192.8" y="74.8">U3-19</text>
<text x="14.3" y="78.3">U3-11</text>
<text x="56.8" y="78.3">P2P1</text>
<text x="85.9" y="81.2">VIN</text>
<text x="125.9" y="81.2">VIN</text>
<text x="151.8" y="78.3">P4P1</text>
<text x="192.8" y="78.3">U3-20</text>
<text x="84.6" y="88.9">GND</text>
<text x="84.8" y="85.3">P3P6</text>
<text x="125.8" y="88.9">GND</text>
<text x="125.8" y="85.3">P4P6</text>
<text x="84.6" y="92.4">GND</text>
<text x="125.8" y="92.4">GND</text>
<text x="84.8" y="99.4">P5P1</text>
<text x="125.8" y="99.4">P6P1</text>
<text x="84.8" y="103">P5P2</text>
<text x="84.8" y="106.5">P5P3</text>
<text x="125.8" y="106.5">P6P3</text>
<text x="125.8" y="103">P6P2</text>
<text x="85.9" y="109.4">VIN</text>
<text x="85.9" y="113">VIN</text>
<text x="125.9" y="109.4">VIN</text>
<text x="125.9" y="113">VIN</text>
<text x="16.2" y="117.1">U4-4</text>
<text x="57" y="117.1">P5P1</text>
<text x="84.8" y="117.1">P5P6</text>
<text x="125.8" y="117.1">P6P6</text>
<text x="151.8" y="117.1">P7P1</text>
<text x="192.8" y="117.1">U4-13</text>
<text x="16.2" y="120.6">U4-5</text>
<text x="16.2" y="124.1">U4-6</text>
<text x="57" y="120.6">P5P2</text>
<text x="57" y="124.1">P5P3</text>
<text x="84.6" y="124.1">GND</text>
<text x="84.6" y="120.6">GND</text>
<text x="125.8" y="120.6">GND</text>
<text x="125.8" y="124.1">GND</text>
<text x="151.8" y="120.6">P7P2</text>
<text x="151.8" y="124.1">P7P3</text>
<text x="192.8" y="120.6">U4-14</text>
<text x="192.8" y="124.1">U4-15</text>
<text x="16.2" y="127.7">U4-7</text>
<text x="16.2" y="131.2">U4-8</text>
<text x="57" y="131.2">P5P6</text>
<text x="57" y="127.7">P6P6</text>
<text x="84.8" y="131.2">P7P1</text>
<text x="125.8" y="131.2">P8P1</text>
<text x="151.8" y="131.2">P7P6</text>
<text x="151.8" y="127.7">P8P6</text>
<text x="192.8" y="127.7">U4-16</text>
<text x="192.8" y="131.2">U4-17</text>
<text x="16.2" y="134.7">U4-9</text>
<text x="57" y="134.7">P6P3</text>
<text x="84.8" y="134.7">P7P2</text>
<text x="125.8" y="134.7">P8P2</text>
<text x="151.8" y="134.7">P8P3</text>
<text x="192.8" y="134.7">U4-18</text>
<text x="14.3" y="138.3">U4-10</text>
<text x="14.3" y="141.8">U4-11</text>
<text x="57" y="141.8">P6P1</text>
<text x="57" y="138.3">P6P2</text>
<text x="84.8" y="138.3">P7P3</text>
<text x="85.9" y="141.2">VIN</text>
<text x="125.8" y="138.3">P8P3</text>
<text x="125.9" y="141.2">VIN</text>
<text x="151.8" y="141.8">P8P1</text>
<text x="151.8" y="138.3">P8P2</text>
<text x="192.8" y="138.3">U4-19</text>
<text x="192.8" y="141.8">U4-20</text>
<text x="84.8" y="148.8">P7P6</text>
<text x="85.9" y="144.7">VIN</text>
<text x="125.8" y="148.8">P8P6</text>
<text x="125.9" y="144.7">VIN</text>
<text x="84.6" y="155.9">GND</text>
<text x="84.6" y="152.4">GND</text>
<text x="125.8" y="152.4">GND</text>
<text x="125.8" y="155.9">GND</text>
<text x="229.9" y="164.7">3.3VDC</text>
<text x="360.4" y="164.7">3.3VDC</text>
<text x="243.9" y="169.4">GPIO34</text>
<text x="374.5" y="169.4">GPIO35</text>
<text x="148.7" y="177.1">3.3VDC</text>
<text x="256.3" y="177.1">SDA</text>
<text x="279.3" y="177.1">3.3VDC</text>
<text x="386.8" y="177.1">SDA</text>
<text x="181.1" y="184.1">SCL</text>
<text x="311.7" y="184.1">SCL</text>
<text x="256.3" y="187.6">U3-13</text>
<text x="256.3" y="191.2">U3-14</text>
<text x="310.4" y="191.2">GND</text>
<text x="386.8" y="187.6">U4-13</text>
<text x="386.8" y="191.2">U4-14</text>
<text x="179.8" y="194.7">GND</text>
<text x="256.3" y="194.7">U3-15</text>
<text x="305.7" y="194.7">3.3VDC</text>
<text x="386.8" y="194.7">U4-15</text>
<text x="256.3" y="198.2">U3-16</text>
<text x="256.3" y="201.8">U3-17</text>
<text x="310.4" y="198.2">GND</text>
<text x="386.8" y="198.2">U4-16</text>
<text x="386.8" y="201.8">U4-17</text>
<text x="180.3" y="205.3">U3-4</text>
<text x="180.3" y="208.8">U3-5</text>
<text x="256.3" y="205.3">U3-18</text>
<text x="256.3" y="208.8">U3-19</text>
<text x="310.8" y="205.3">U4-4</text>
<text x="310.8" y="208.8">U4-5</text>
<text x="386.8" y="205.3">U4-18</text>
<text x="386.8" y="208.8">U4-19</text>
<text x="180.3" y="212.3">U3-6</text>
<text x="180.3" y="215.9">U3-7</text>
<text x="256.3" y="212.3">U3-20</text>
<text x="310.8" y="212.3">U4-6</text>
<text x="310.8" y="215.9">U4-7</text>
<text x="386.8" y="212.3">U4-20</text>
<text x="180.3" y="219.4">U3-8</text>
<text x="310.8" y="219.4">U4-8</text>
<text x="178.3" y="226.4">U3-10</text>
<text x="180.3" y="222.9">U3-9</text>
<text x="308.8" y="226.4">U4-10</text>
<text x="310.8" y="222.9">U4-9</text>
<text x="26.1" y="233.5">VIN</text>
<text x="178.3" y="230">U3-11</text>
<text x="308.8" y="230">U4-11</text>
</g>
<g font-size="3.9" fill="#800">
<text x="250.5" y="261">TITLE:</text>
<text x="379.1" y="265.7">REV:</text>
<text x="287.4" y="275.2">Company:</text>
<text x="378.7" y="275.8">Sheet: 3/9</text>
<text x="287.4" y="282.9">Date:</text>
<text x="336.4" y="283">Drawn By: B.A. Hendricks</text>
</g>
<g font-size="3.2" fill="#800">
<text x="41.6" y="6.8">1</text>
<text x="110.8" y="6.8">2</text>
<text x="179.9" y="6.8">3</text>
<text x="249.1" y="6.8">4</text>
<text x="318.2" y="6.8">5</text>
<text x="4.1" y="41.9">A</text>
<text x="405.9" y="41.9">A</text>
<text x="4.1" y="111.1">B</text>
<text x="405.9" y="111.1">B</text>
<text x="4.1" y="180.2">C</text>
<text x="405.9" y="180.2">C</text>
<text x="4.1" y="249.4">D</text>
<text x="405.9" y="249.4">D</text>
<text x="41.6" y="287.7">1</text>
<text x="110.8" y="287.7">2</text>
<text x="179.9" y="287.7">3</text>
<text x="249.1" y="287.7">4</text>
<text x="318.2" y="287.7">5</text>
</g>
<g font-size="3.2" fill="#000080">
<text x="106.4" y="15.9">RJ1</text>
<text x="36.4" y="44.2">RN33</text>
<text x="36.6" y="47.7">100</text>
<text x="173.1" y="47.2">100</text>
<text x="173.1" y="44.1">RN35</text>
<text x="36.4" y="107.6">RN34</text>
<text x="173.1" y="107.6">RN36</text>
<text x="36.6" y="111.2">100</text>
<text x="173.1" y="110.7">100</text>
<text x="253.1" y="160.6">10k</text>
<text x="383.6" y="160.6">10k</text>
<text x="254.7" y="164.1">R33</text>
<text x="385" y="164.1">R34</text>
<text x="172.9" y="171.2">C79</text>
<text x="188.7" y="171.1">C80</text>
<text x="220.1" y="171.1">U3</text>
<text x="303.4" y="171.2">C82</text>
<text x="319.3" y="171.1">C81</text>
<text x="350.7" y="171.1">U4</text>
<text x="172.9" y="174.4">100nF</text>
<text x="188.7" y="174.3">10uF</text>
<text x="303.4" y="174.4">100nF</text>
<text x="319.3" y="174.3">10uF</text>
<text x="44.8" y="244.8">470uF</text>
<text x="44.8" y="241.7">C39</text>
<text x="214.9" y="241.7">PCA9555PW,118</text>
<text x="345.4" y="241.7">PCA9555PW,118</text>
</g>
<g font-size="3.2" fill="#00f">
<text x="103.8" y="19.7">1</text>
<text x="103.8" y="23.2">2</text>
<text x="112.9" y="19.7">4</text>
<text x="112.9" y="23.2">5</text>
<text x="103.8" y="26.8">3</text>
<text x="112.9" y="26.8">6</text>
</g>
<g font-size="3.2" fill="#8d2323">
<text x="198.5" y="174.9">24</text>
<text x="205.7" y="176.4">VDD</text>
<text x="230.6" y="179.9">INT#</text>
<text x="232.1" y="176.4">SDA</text>
<text x="242" y="174.9">23</text>
<text x="242" y="178.5">1</text>
<text x="329" y="174.9">24</text>
<text x="336.2" y="176.4">VDD</text>
<text x="361.1" y="179.9">INT#</text>
<text x="362.6" y="176.4">SDA</text>
<text x="372.5" y="174.9">23</text>
<text x="372.5" y="178.5">1</text>
<text x="198.5" y="182">22</text>
<text x="205.7" y="183.4">SCL</text>
<text x="242" y="185.5">13</text>
<text x="329" y="182">22</text>
<text x="336.2" y="183.4">SCL</text>
<text x="372.5" y="185.5">13</text>
<text x="200.5" y="189.1">2</text>
<text x="205.7" y="190.5">A1</text>
<text x="228.9" y="186.9">IO1_0</text>
<text x="228.9" y="190.5">IO1_1</text>
<text x="242" y="189.1">14</text>
<text x="331" y="189.1">2</text>
<text x="336.2" y="190.5">A1</text>
<text x="359.5" y="186.9">IO1_0</text>
<text x="359.5" y="190.5">IO1_1</text>
<text x="372.5" y="189.1">14</text>
<text x="198.5" y="192.6">21</text>
<text x="200.5" y="196.1">3</text>
<text x="205.7" y="194">A0</text>
<text x="205.7" y="197.5">A2</text>
<text x="228.9" y="194">IO1_2</text>
<text x="228.9" y="197.5">IO1_3</text>
<text x="242" y="192.6">15</text>
<text x="242" y="196.1">16</text>
<text x="329" y="192.6">21</text>
<text x="331" y="196.1">3</text>
<text x="336.2" y="194">A0</text>
<text x="336.2" y="197.5">A2</text>
<text x="359.5" y="194">IO1_2</text>
<text x="359.5" y="197.5">IO1_3</text>
<text x="372.5" y="192.6">15</text>
<text x="372.5" y="196.1">16</text>
<text x="200.5" y="203.2">4</text>
<text x="228.9" y="201">IO1_4</text>
<text x="242" y="199.6">17</text>
<text x="242" y="203.2">18</text>
<text x="331" y="203.2">4</text>
<text x="359.5" y="201">IO1_4</text>
<text x="372.5" y="199.6">17</text>
<text x="372.5" y="203.2">18</text>
<text x="200.5" y="206.7">5</text>
<text x="205.7" y="204.6">IO0_0</text>
<text x="205.7" y="208.1">IO0_1</text>
<text x="228.9" y="204.6">IO1_5</text>
<text x="228.9" y="208.1">IO1_6</text>
<text x="242" y="206.7">19</text>
<text x="331" y="206.7">5</text>
<text x="336.2" y="204.6">IO0_0</text>
<text x="336.2" y="208.1">IO0_1</text>
<text x="359.5" y="204.6">IO1_5</text>
<text x="359.5" y="208.1">IO1_6</text>
<text x="372.5" y="206.7">19</text>
<text x="200.5" y="210.2">6</text>
<text x="200.5" y="213.7">7</text>
<text x="205.7" y="211.6">IO0_2</text>
<text x="205.7" y="215.2">IO0_3</text>
<text x="228.9" y="211.6">IO1_7</text>
<text x="242" y="210.2">20</text>
<text x="331" y="210.2">6</text>
<text x="331" y="213.7">7</text>
<text x="336.2" y="211.6">IO0_2</text>
<text x="336.2" y="215.2">IO0_3</text>
<text x="359.5" y="211.6">IO1_7</text>
<text x="372.5" y="210.2">20</text>
<text x="200.5" y="217.3">8</text>
<text x="200.5" y="220.8">9</text>
<text x="205.7" y="218.7">IO0_4</text>
<text x="331" y="217.3">8</text>
<text x="331" y="220.8">9</text>
<text x="336.2" y="218.7">IO0_4</text>
<text x="198.5" y="224.3">10</text>
<text x="198.5" y="227.9">11</text>
<text x="205.7" y="222.2">IO0_5</text>
<text x="205.7" y="225.7">IO0_6</text>
<text x="329" y="224.3">10</text>
<text x="329" y="227.9">11</text>
<text x="336.2" y="222.2">IO0_5</text>
<text x="336.2" y="225.7">IO0_6</text>
<text x="205.7" y="229.3">IO0_7</text>
<text x="336.2" y="229.3">IO0_7</text>
<text x="198.5" y="234.9">12</text>
<text x="205.7" y="236.3">VSS</text>
<text x="329" y="234.9">12</text>
<text x="336.2" y="236.3">VSS</text>
</g>
<g font-size="3.2">
<text x="171.1" y="194.7">0x20</text>
<text x="296.3" y="194.7">0x21</text>
</g>
<g font-size="1.8" fill="#00f">
<text x="106.5" y="35.2">A1</text>
<text x="109.9" y="35.2">B1</text>
<text x="106.5" y="38.8">A2</text>
<text x="109.9" y="38.8">B2</text>
<text x="106.5" y="45.8">A4</text>
<text x="106.5" y="42.3">A3</text>
<text x="109.9" y="42.3">B3</text>
<text x="109.9" y="45.8">B4</text>
<text x="106.5" y="52.9">A6</text>
<text x="106.5" y="49.4">A5</text>
<text x="109.9" y="49.4">B5</text>
<text x="109.9" y="52.9">B6</text>
<text x="106.5" y="59.9">A8 B8</text>
<text x="106.5" y="56.4">A7</text>
<text x="109.9" y="56.4">B7</text>
<text x="106.5" y="70.5">C2</text>
<text x="106.5" y="67">C1</text>
<text x="109.7" y="67">D1</text>
<text x="109.7" y="70.5">D2</text>
<text x="106.5" y="77.6">C4</text>
<text x="106.5" y="74">C3</text>
<text x="109.7" y="74">D3</text>
<text x="109.7" y="77.6">D4</text>
<text x="106.5" y="81.1">C5</text>
<text x="109.7" y="81.1">D5</text>
<text x="106.5" y="88.2">C7</text>
<text x="106.5" y="84.6">C6</text>
<text x="109.7" y="84.6">D6</text>
<text x="109.7" y="88.2">D7</text>
<text x="106.5" y="91.7">C8 D8</text>
<text x="106.5" y="98.7">E1</text>
<text x="110" y="98.7">F1</text>
<text x="106.5" y="105.8">E3</text>
<text x="106.5" y="102.3">E2</text>
<text x="110" y="102.3">F2</text>
<text x="110" y="105.8">F3</text>
<text x="106.5" y="112.9">E5</text>
<text x="106.5" y="109.3">E4</text>
<text x="110" y="109.3">F4</text>
<text x="110" y="112.9">F5</text>
<text x="106.5" y="119.9">E7</text>
<text x="106.5" y="116.4">E6</text>
<text x="110" y="116.4">F6</text>
<text x="110" y="119.9">F7</text>
<text x="106.5" y="123.4">E8</text>
<text x="110" y="123.4">F8</text>
<text x="106.5" y="130.5">G1</text>
<text x="109.7" y="130.5">H1</text>
<text x="106.5" y="137.5">G3</text>
<text x="106.5" y="134">G2</text>
<text x="109.7" y="134">H2</text>
<text x="109.7" y="137.5">H3</text>
<text x="106.5" y="141.1">G4</text>
<text x="109.7" y="141.1">H4</text>
<text x="106.5" y="148.1">G6</text>
<text x="106.5" y="144.6">G5</text>
<text x="109.7" y="144.6">H5</text>
<text x="109.7" y="148.1">H6</text>
<text x="106.5" y="155.2">G8 H8</text>
<text x="106.5" y="151.7">G7</text>
<text x="109.7" y="151.7">H7</text>
</g>
</svg>
